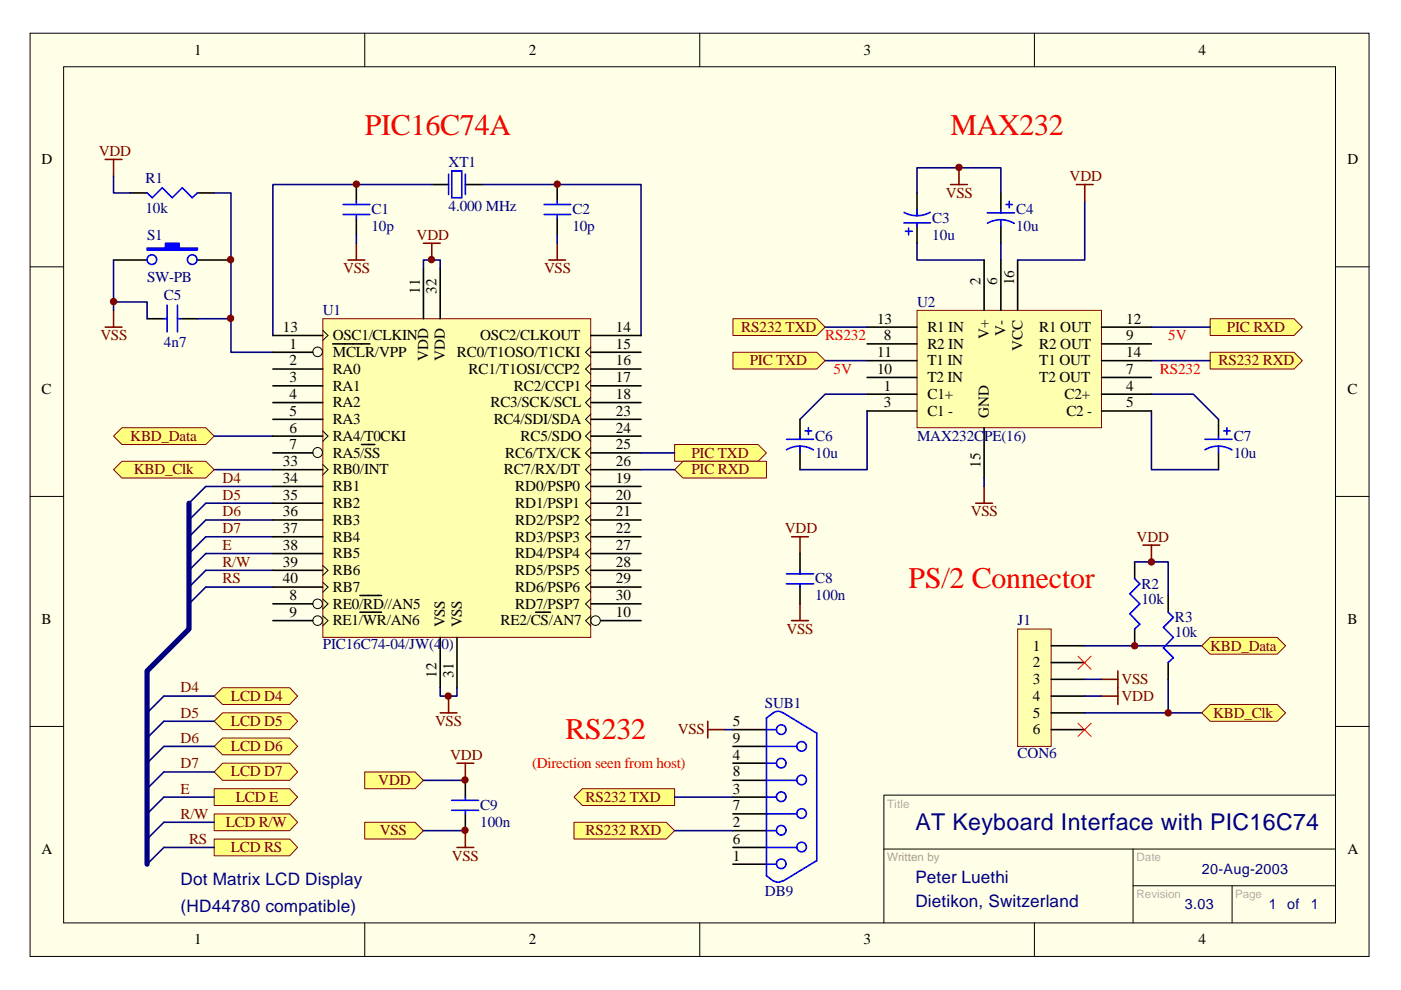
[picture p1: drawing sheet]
<svg xmlns="http://www.w3.org/2000/svg" width="297mm" height="210mm" viewBox="0 0 297 210" stroke-linecap="round" stroke-linejoin="round" font-family="sans-serif">
<path d="M6.4 7h283.9v195.8h-283.9z" fill-rule="evenodd" fill="#ffffe8"/>
<g fill="none" stroke="#000" stroke-width=".21">
<path d="M6.4 7h283.9v195.8h-283.9zM13.5 14.2h269.7v181.5h-269.7zM77.3 7v7.2M148.4 7v7.2M219.3 7v7.2M6.4 56.6h7.1M283.2 56.6h7.1M6.4 105.3h7.1M283.2 105.3h7.1M6.4 154h7.1M283.2 154h7.1M283.2 168.6h-95.8v27.1"/>
<path d="M77.3 195.7v7.1M148.4 195.7v7.1M187.4 180h95.8M219.3 195.7v7.1M240.2 187.8h43M240.2 180v15.7M261.2 187.8v7.9"/>
</g>
<path d="M201.5 39.1h3.6M203.3 35.6v3.5M167.8 113.8h3.6M169.6 113.8v3.6M167.8 131.6h3.6M169.6 128v3.6" fill="none" stroke="#800000" stroke-width=".34"/>
<path d="M194.4 40.9v3.6M194.4 48v3.6M212.2 40.9v3.6M212.2 48v3.6M169.6 88.9v3.6M169.6 96v3.6M258.3 88.9v3.6M258.3 96v3.6M169.6 117.4v3.5M169.6 124.5v3.5" fill="none" stroke="#000" stroke-width=".34"/>
<g fill="none" stroke="#00f" stroke-width=".34">
<path d="M191.6 47.3h5.7M192 49h1.4M192.6 48.4v1.4M194.4 44.5v1.3M194.4 47.3v.7M197.2 45a5.7 5.7 0 0 1-5.5 0M209.3 45.1h5.8M209.4 47.3a5.6 5.6 0 0 1 5.6 .1M212.2 44.5v.6M212.2 46.6v1.4M213.3 43.4h1.4M214 42.7v1.3"/>
<path d="M166.7 93.1h5.8M166.7 95.4a5.6 5.6 0 0 1 5.8 0M169.6 92.5v.6M169.6 94.6v1.4M170.7 91.4h1.4M171.4 90.7v1.4M255.5 93.1h5.7M255.5 95.4a5.6 5.6 0 0 1 5.7 0M258.3 92.5v.6M258.3 94.6v1.4M259.4 91.4h1.4M260.1 90.7v1.4"/>
<path d="M166.7 123.8h5.8M166.7 121.7h5.8M169.6 120.9v.8M169.6 123.8v.7"/>
</g>
<path d="M194.4 40.9v-5.3h17.8v5.3M194.4 51.6v3.5h14.2M212.2 51.6v3.5M183.8 83.6h-8.9l-5.3 5.3M183.8 87.1v12.5h-14.2M244.1 87.1v12.5h14.2M244.1 83.6h8.9l5.3 5.3" fill="none" stroke="#000080" stroke-width=".34"/>
<path d="M256.6 74.7h17.7l1.8 1.8-1.8 1.7h-17.7z" fill-rule="evenodd" fill="#ffff80"/>
<path d="M256.6 74.7h17.7l1.8 1.8-1.8 1.7h-17.7z" fill="none" stroke="#800000" stroke-width=".21"/>
<path d="M174.9 76.5h8.9M244.1 76.5h12.5" fill="none" stroke="#000080" stroke-width=".34"/>
<path d="M194.4 65.8h39.1v24.9h-39.1z" fill-rule="evenodd" fill="#ffffb0"/>
<path d="M194.4 65.8h39.1v24.9h-39.1z" fill="none" stroke="#800000" stroke-width=".21"/>
<g fill="none" stroke="#000" stroke-width=".34">
<path d="M24.1 55.1h7.1M41.9 55.1h7.1M208.6 55.1v10.7M212.2 55.1v10.7M215.8 55.1v10.7M183.8 69.4h10.6M183.8 72.9h10.6M183.8 76.5h10.6M233.5 69.4h10.6M233.5 72.9h10.6M233.5 76.5h10.6M183.8 80h10.6"/>
<path d="M183.8 83.6h10.6M183.8 87.1h10.6M208.6 90.7v10.7M233.5 80h10.6M233.5 83.6h10.6M233.5 87.1h10.6"/>
</g>
<path d="M22.3 33.8h3.6M24.1 33.8v3.6M206.9 106.7h3.5M208.6 103.1v3.6M93.3 151.1h3.6M95.1 147.6v3.5" fill="none" stroke="#800000" stroke-width=".34"/>
<path d="M230 42.7v12.4h-14.2M45.4 99.6h12.5M208.6 101.4v1.7" fill="none" stroke="#000080" stroke-width=".34"/>
<path d="M31.2 52.6h3.9v-1h2.9v1h3.9v.4h-10.7z" fill-rule="evenodd" fill="#00f"/>
<g fill="none" stroke="#00f" stroke-width=".34">
<path d="M31.2 52.6h3.9v-1h2.9v1h3.9v.4h-10.7z"/>
<circle cx="32.2" cy="55" r="1.02"/>
<circle cx="40.8" cy="55" r="1.02"/>
</g>
<path d="M49 55.1v19.6h8.9" fill="none" stroke="#000080" stroke-width=".34"/>
<path d="M228.2 39.1h3.6M230 39.1v3.6" fill="none" stroke="#800000" stroke-width=".34"/>
<path d="M155.4 74.7h17.8l1.7 1.8-1.7 1.7h-17.8z" fill-rule="evenodd" fill="#ffff80"/>
<path d="M155.4 74.7h17.8l1.7 1.8-1.7 1.7h-17.8z" fill="none" stroke="#800000" stroke-width=".21"/>
<path d="M77.3 163.7h10.7l1.8 1.8-1.8 1.7h-10.7z" fill-rule="evenodd" fill="#ffff80"/>
<path d="M77.3 163.7h10.7l1.8 1.8-1.8 1.7h-10.7z" fill="none" stroke="#800000" stroke-width=".21"/>
<path d="M77.3 174.3h10.7l1.8 1.8-1.8 1.8h-10.7z" fill-rule="evenodd" fill="#ffff80"/>
<path d="M77.3 174.3h10.7l1.8 1.8-1.8 1.8h-10.7z" fill="none" stroke="#800000" stroke-width=".21"/>
<path d="M24.1 37.4v3.5h3.5M91.6 39.1h-33.7v32M102.2 39.1h33.7v32M24.1 55.1v10.7M45.4 40.9h3.6v14.2M75.6 49.8v1.8M118.1 49.8v1.8M24.1 64h7.1v3.6M41.9 67.6h7.1M89.8 165.5h8.9M89.8 176.1h8.9" fill="none" stroke="#000080" stroke-width=".34"/>
<path d="M73.8 55.1h3.5M75.6 51.6v3.5M89.8 51.6h3.5M91.6 51.6v3.5M116.4 55.1h3.5M118.1 51.6v3.5M22.3 69.4h3.6M24.1 65.8v3.6M96.9 161.8h3.5M96.9 179.7h3.5M98.7 161.8v3.7M98.7 176.1v3.6" fill="none" stroke="#800000" stroke-width=".34"/>
<path d="M75.6 39.1v3.6M91.6 39.1h3.5M98.7 39.1h3.5M118.1 39.1v3.6M27.6 40.9h3.6M41.9 40.9h3.5M75.6 46.2v3.6M118.1 46.2v3.6M31.2 67.6h3.5M38.3 67.6h3.6M98.7 165.5v3.5M98.7 172.6v3.5" fill="none" stroke="#000" stroke-width=".34"/>
<g fill="none" stroke="#00f" stroke-width=".34">
<path d="M95.1 36.9v4.3M95.8 36.3h2.1v5.6h-2.1zM98.7 36.9v4.3M31.2 40.9l1.1 1 2.1-2.1 2.1 2.1 2.1-2.1 2.2 2.1 1.1-1M72.8 43.4h5.6M72.8 45.5h5.6M75.6 42.7v.7M75.6 45.5v.7M115.3 43.4h5.7M115.3 45.5h5.7M118.1 42.7v.7M118.1 45.5v.7"/>
<path d="M34.7 67.6h.7M35.4 64.7v5.7M37.6 64.7v5.7M37.6 67.6h.7M95.8 171.8h5.7M95.8 169.7h5.7M98.7 169v.7M98.7 171.8v.8"/>
</g>
<circle cx="48.9" cy="55" r=".68" fill="#800000"/>
<circle cx="48.9" cy="55" r=".68" fill="none" stroke="#800000" stroke-width=".21"/>
<circle cx="24.1" cy="63.9" r=".68" fill="#800000"/>
<circle cx="24.1" cy="63.9" r=".68" fill="none" stroke="#800000" stroke-width=".21"/>
<circle cx="48.9" cy="67.5" r=".68" fill="#800000"/>
<circle cx="48.9" cy="67.5" r=".68" fill="none" stroke="#800000" stroke-width=".21"/>
<path d="M215.8 133.4h7.1v24.9h-7.1z" fill-rule="evenodd" fill="#ffffb0"/>
<path d="M215.8 133.4h7.1v24.9h-7.1z" fill="none" stroke="#800000" stroke-width=".21"/>
<path d="M222.9 136.9h7.1M222.9 140.5h7.1M222.9 144h7.1M222.9 147.6h7.1M222.9 151.1h7.1M222.9 154.7h7.1" fill="none" stroke="#000" stroke-width=".34"/>
<path d="M233.5 147.6h3.5M233.5 144h3.5M237 142.3v7.1" fill="none" stroke="#800000" stroke-width=".34"/>
<path d="M230 136.9h24.8M230 144h3.5M230 147.6h3.5M230 151.1h24.8" fill="none" stroke="#000080" stroke-width=".34"/>
<path d="M228.5 139.1l2.8 2.8M231.3 139.1l-2.8 2.8M228.5 153.3l2.8 2.8M231.3 153.3l-2.8 2.8" fill="none" stroke="#f00" stroke-width=".21"/>
<path d="M254.8 136.9l1.8-1.8h14.2l1.8 1.8-1.8 1.8h-14.2z" fill-rule="evenodd" fill="#ffff80"/>
<path d="M254.8 136.9l1.8-1.8h14.2l1.8 1.8-1.8 1.8h-14.2z" fill="none" stroke="#800000" stroke-width=".21"/>
<path d="M254.8 151.1l1.8-1.7h14.2l1.8 1.7-1.8 1.8h-14.2z" fill-rule="evenodd" fill="#ffff80"/>
<path d="M254.8 151.1l1.8-1.7h14.2l1.8 1.7-1.8 1.8h-14.2z" fill="none" stroke="#800000" stroke-width=".21"/>
<path d="M25.9 90.7h17.7l1.8 1.8-1.8 1.7h-17.7l-1.8-1.7z" fill-rule="evenodd" fill="#ffff80"/>
<path d="M25.9 90.7h17.7l1.8 1.8-1.8 1.7h-17.7l-1.8-1.7z" fill="none" stroke="#800000" stroke-width=".21"/>
<path d="M25.9 97.8h17.7l1.8 1.8-1.8 1.8h-17.7l-1.8-1.8z" fill-rule="evenodd" fill="#ffff80"/>
<path d="M25.9 97.8h17.7l1.8 1.8-1.8 1.8h-17.7l-1.8-1.8z" fill="none" stroke="#800000" stroke-width=".21"/>
<path d="M45.4 92.5h12.5" fill="none" stroke="#000080" stroke-width=".34"/>
<circle cx="203.3" cy="35.5" r=".68" fill="#800000"/>
<circle cx="203.3" cy="35.5" r=".68" fill="none" stroke="#800000" stroke-width=".21"/>
<path d="M40.1 106.7v26.7l-8.9 8.9v40.9" fill="none" stroke="#000080" stroke-width="1.1"/>
<path d="M45.4 147.6l1.8-1.8h14.2l1.7 1.8-1.7 1.8h-14.2z" fill-rule="evenodd" fill="#ffff80"/>
<path d="M45.4 147.6l1.8-1.8h14.2l1.7 1.8-1.7 1.8h-14.2z" fill="none" stroke="#800000" stroke-width=".21"/>
<path d="M45.4 167.2h16l1.7 1.8-1.7 1.8h-16z" fill-rule="evenodd" fill="#ffff80"/>
<path d="M45.4 167.2h16l1.7 1.8-1.7 1.8h-16z" fill="none" stroke="#800000" stroke-width=".21"/>
<path d="M45.4 177.9h16l1.7 1.8-1.7 1.8h-16z" fill-rule="evenodd" fill="#ffff80"/>
<path d="M45.4 177.9h16l1.7 1.8-1.7 1.8h-16z" fill="none" stroke="#800000" stroke-width=".21"/>
<path d="M45.4 172.6h16l1.7 1.7-1.7 1.8h-16z" fill-rule="evenodd" fill="#ffff80"/>
<path d="M45.4 172.6h16l1.7 1.7-1.7 1.8h-16z" fill="none" stroke="#800000" stroke-width=".21"/>
<path d="M45.4 152.9l1.8-1.8h14.2l1.7 1.8-1.7 1.8h-14.2z" fill-rule="evenodd" fill="#ffff80"/>
<path d="M45.4 152.9l1.8-1.8h14.2l1.7 1.8-1.7 1.8h-14.2z" fill="none" stroke="#800000" stroke-width=".21"/>
<path d="M47.2 161.8h14.2l1.7 1.9-1.7 1.8h-14.2l-1.8-1.8z" fill-rule="evenodd" fill="#ffff80"/>
<path d="M47.2 161.8h14.2l1.7 1.9-1.7 1.8h-14.2l-1.8-1.8z" fill="none" stroke="#800000" stroke-width=".21"/>
<path d="M45.4 158.3l1.8-1.8h14.2l1.7 1.8-1.7 1.7h-14.2z" fill-rule="evenodd" fill="#ffff80"/>
<path d="M45.4 158.3l1.8-1.8h14.2l1.7 1.8-1.7 1.7h-14.2z" fill="none" stroke="#800000" stroke-width=".21"/>
<g fill="none" stroke="#000080" stroke-width=".34">
<path d="M57.9 103.1h-14.3l-3.5 3.6M57.9 106.7h-14.3l-3.5 3.5M57.9 110.2h-14.3l-3.5 3.6M57.9 113.8h-14.3l-3.5 3.6M57.9 117.4h-14.3l-3.5 3.5M57.9 120.9h-14.3l-3.5 3.6M57.9 124.5h-14.3l-3.5 3.5M45.4 152.9h-10.7l-3.5 3.6M45.4 158.3h-10.7l-3.5 3.5M45.4 147.6h-10.7l-3.5 3.5M45.4 163.7h-10.7l-3.5 3.5M45.4 169h-10.7l-3.5 3.6"/>
<path d="M45.4 174.3h-10.7l-3.5 3.6M45.4 179.7h-10.7l-3.5 3.5"/>
</g>
<path d="M121.7 174.3h19.6l1.7 1.8-1.7 1.8h-19.6z" fill-rule="evenodd" fill="#ffff80"/>
<path d="M121.7 174.3h19.6l1.7 1.8-1.7 1.8h-19.6z" fill="none" stroke="#800000" stroke-width=".21"/>
<g fill="none" stroke="#000" stroke-width=".34">
<path d="M240.6 119.1v3.6M240.6 133.4v3.5M247.7 126.3v3.5M155.4 158.3h7.1M155.4 154.7h7.1M247.7 140.5v3.5M155.4 179.7h7.1M155.4 176.1h7.1M155.4 172.6h7.1M155.4 169h7.1M155.4 165.5h7.1M155.4 161.8h7.1"/>
<path d="M155.4 183.2h7.1"/>
</g>
<g fill="none" stroke="#00f" stroke-width=".34">
<path d="M240.6 122.7l1.1 1.1-2.1 2.1 2.1 2.1-2.1 2.1 2.1 2.2-1.1 1.1M247.7 129.8l1.1 1.1-2.1 2.1 2.1 2.1-2.1 2.2 2.1 2.2-1.1 1M162.5 154.7h2.1M162.5 158.3h6.4M166 151.2a1.66 1.66 0 0 0-2.1-.1l-1.4 1.1v33.5l1.4 1.1M166.1 151.1l7.1 4.4v27l-7.1 4.3M162.5 161.8h2.1M162.5 165.5h6.4M162.5 169h2.1M162.5 172.6h6.4M162.5 176.1h2.1M162.5 179.7h6.4"/>
<path d="M162.5 183.2h2.1M166 186.7a1.66 1.66 0 0 1-2 0"/>
<circle cx="165.6" cy="154.7" r="1.02"/>
<circle cx="170" cy="158.3" r="1.02"/>
<circle cx="165.6" cy="168.9" r="1.02"/>
<circle cx="165.6" cy="161.8" r="1.02"/>
<circle cx="165.6" cy="176" r="1.02"/>
<circle cx="170" cy="172.5" r="1.02"/>
<circle cx="170" cy="165.4" r="1.02"/>
<circle cx="170" cy="179.6" r="1.02"/>
<circle cx="165.6" cy="183.1" r="1.02"/>
</g>
<path d="M240.6 119.1h7.1v7.2M153.6 154.7h1.8M247.7 144v7.1M143 176.1h12.4" fill="none" stroke="#000080" stroke-width=".34"/>
<path d="M242.3 115.6h3.6M244.1 115.6v3.5M150.1 152.9v3.6M150.1 154.7h3.5" fill="none" stroke="#800000" stroke-width=".34"/>
<path d="M68.4 67.6h56.9v67.5h-56.9z" fill-rule="evenodd" fill="#ffffb0"/>
<path d="M68.4 67.6h56.9v67.5h-56.9z" fill="none" stroke="#800000" stroke-width=".21"/>
<g fill="none" stroke="#000" stroke-width=".34">
<path d="M89.8 56.9v10.7M93.3 56.9v10.7M57.9 78.2h10.5M57.9 74.7h8.4M57.9 71.1h10.5M70.6 72.9h7.8M125.3 78.2h10.6M125.3 74.7h10.6M125.3 71.1h10.6M57.9 81.8h10.5M57.9 85.4h10.5M57.9 88.9h10.5"/>
<path d="M57.9 92.5h10.5M57.9 96h8.4M57.9 99.6h10.5M76.7 94.2h2.7M125.3 81.8h10.6M125.3 85.4h10.6M125.3 88.9h10.6M125.3 92.5h10.6M125.3 96h10.6M125.3 99.6h10.6M57.9 103.1h10.5M57.9 106.7h10.5"/>
<path d="M57.9 110.2h10.5M57.9 113.8h10.5M57.9 117.4h10.5M125.3 103.1h10.6M125.3 106.7h10.6M125.3 110.2h10.6M125.3 113.8h10.6M125.3 117.4h10.6M57.9 120.9h10.5M57.9 124.5h10.5M57.9 128h8.4M57.9 131.6h8.4"/>
<path d="M76.3 126.3h4.6M76.3 129.8h4.6M93.3 135.1v10.7M96.9 135.1v10.7M113.6 129.8h3.1M125.3 120.9h10.6M125.3 124.5h10.6M125.3 128h10.6M127.4 131.6h8.5"/>
</g>
<g fill="none" stroke="#000" stroke-width=".21">
<path d="M68.4 70l1.1 1.1-1.1 1M125.3 77.1l-1.2 1.1 1.2 1.1M125.3 73.6l-1.2 1.1 1.2 1M68.4 91.4l1.1 1.1-1.1 1.1M68.4 98.5l1.1 1.1-1.1 1.1M125.3 80.7l-1.2 1.1 1.2 1.1M125.3 84.3l-1.2 1.1 1.2 1.1M125.3 87.8l-1.2 1.1 1.2 1.1M125.3 91.4l-1.2 1.1 1.2 1.1M125.3 94.9l-1.2 1.1 1.2 1.1M125.3 98.5l-1.2 1.1 1.2 1.1M68.4 119.9l1.1 1-1.1 1.1"/>
<path d="M125.3 102l-1.2 1.1 1.2 1.1M125.3 105.7l-1.2 1 1.2 1.1M125.3 109.2l-1.2 1 1.2 1.2M125.3 112.8l-1.2 1 1.2 1.1M125.3 116.3l-1.2 1.1 1.2 1.1M125.3 119.9l-1.2 1 1.2 1.1M68.4 123.5l1.1 1-1.1 1.1M68.4 127l1.1 1-1.1 1.1M68.4 130.6l1.1 1-1.1 1.1M125.3 123.5l-1.2 1 1.2 1.1M125.3 127l-1.2 1 1.2 1.1M125.3 130.6l-1.2 1 1.2 1.1"/>
<circle cx="67.3" cy="74.6" r="1.02"/>
<circle cx="67.3" cy="95.9" r="1.04"/>
<circle cx="67.3" cy="131.6" r="1.02"/>
<circle cx="67.3" cy="128" r="1.02"/>
<circle cx="126.3" cy="131.6" r="1.02"/>
</g>
<circle cx="240.6" cy="136.9" r=".68" fill="#800000"/>
<circle cx="240.6" cy="136.9" r=".68" fill="none" stroke="#800000" stroke-width=".21"/>
<circle cx="247.7" cy="151.1" r=".68" fill="#800000"/>
<circle cx="247.7" cy="151.1" r=".68" fill="none" stroke="#800000" stroke-width=".21"/>
<circle cx="244.1" cy="119.1" r=".68" fill="#800000"/>
<circle cx="244.1" cy="119.1" r=".68" fill="none" stroke="#800000" stroke-width=".21"/>
<circle cx="98.6" cy="165.4" r=".68" fill="#800000"/>
<circle cx="98.6" cy="165.4" r=".68" fill="none" stroke="#800000" stroke-width=".21"/>
<circle cx="98.6" cy="176" r=".68" fill="#800000"/>
<circle cx="98.6" cy="176" r=".68" fill="none" stroke="#800000" stroke-width=".21"/>
<circle cx="118.1" cy="39" r=".68" fill="#800000"/>
<circle cx="118.1" cy="39" r=".68" fill="none" stroke="#800000" stroke-width=".21"/>
<circle cx="75.6" cy="39" r=".68" fill="#800000"/>
<circle cx="75.6" cy="39" r=".68" fill="none" stroke="#800000" stroke-width=".21"/>
<path d="M89.8 56.9v-1.8h3.5v1.8" fill="none" stroke="#000080" stroke-width=".34"/>
<circle cx="91.5" cy="55" r=".68" fill="#800000"/>
<circle cx="91.5" cy="55" r=".68" fill="none" stroke="#800000" stroke-width=".21"/>
<path d="M93.3 145.8v1.8h3.6v-1.8" fill="none" stroke="#000080" stroke-width=".34"/>
<circle cx="95" cy="147.6" r=".68" fill="#800000"/>
<circle cx="95" cy="147.6" r=".68" fill="none" stroke="#800000" stroke-width=".21"/>
<path d="M256.6 67.6h17.7l1.8 1.8-1.8 1.7h-17.7z" fill-rule="evenodd" fill="#ffff80"/>
<path d="M256.6 67.6h17.7l1.8 1.8-1.8 1.7h-17.7z" fill="none" stroke="#800000" stroke-width=".21"/>
<path d="M174.9 69.4h8.9M244.1 69.4h12.5" fill="none" stroke="#000080" stroke-width=".34"/>
<path d="M155.4 67.6h17.8l1.7 1.8-1.7 1.7h-17.8z" fill-rule="evenodd" fill="#ffff80"/>
<path d="M155.4 67.6h17.8l1.7 1.8-1.7 1.7h-17.8z" fill="none" stroke="#800000" stroke-width=".21"/>
<path d="M143 94.2h17.7l1.8 1.8-1.8 1.8h-17.7z" fill-rule="evenodd" fill="#ffff80"/>
<path d="M143 94.2h17.7l1.8 1.8-1.8 1.8h-17.7z" fill="none" stroke="#800000" stroke-width=".21"/>
<path d="M143 99.6l1.8-1.8h17.7v3.6h-17.7z" fill-rule="evenodd" fill="#ffff80"/>
<path d="M143 99.6l1.8-1.8h17.7v3.6h-17.7z" fill="none" stroke="#800000" stroke-width=".21"/>
<path d="M135.9 96h7.1M135.9 99.6h7.1" fill="none" stroke="#000080" stroke-width=".34"/>
<path d="M121.7 169l1.8-1.8h19.5v3.6h-19.5z" fill-rule="evenodd" fill="#ffff80"/>
<path d="M121.7 169l1.8-1.8h19.5v3.6h-19.5z" fill="none" stroke="#800000" stroke-width=".21"/>
<path d="M143 169h12.4" fill="none" stroke="#000080" stroke-width=".34"/>
<g font-size="6.3" fill="#f00">
<text x="77.3" y="28.6">PIC16C74A</text>
<text x="201.5" y="28.6">MAX232</text>
<text x="192.6" y="124.7">PS/2 Connector</text>
<text x="119.9" y="156.7">RS232</text>
</g>
<text font-size="4.9" fill="#000080" x="194.1" y="176">AT Keyboard Interface with PIC16C74</text>
<g font-size="3.6" fill="#000080">
<text x="38.3" y="187.6">Dot Matrix LCD Display</text>
<text x="194.1" y="187.3">Peter Luethi</text>
<text x="38.3" y="193.3">(HD44780 compatible)</text>
<text x="194.1" y="192.3">Dietikon, Switzerland</text>
</g>
<g font-size="3.2">
<text x="41.2" y="11.6">1</text>
<text x="112.1" y="11.6">2</text>
<text x="183.1" y="11.6">3</text>
<text x="254.1" y="11.6">4</text>
<text x="8.8" y="34.8">D</text>
<text x="285.7" y="34.8">D</text>
<text x="89" y="62.2" transform="rotate(-90 89 62.2)">11</text>
<text x="92.6" y="62.2" transform="rotate(-90 92.6 62.2)">32</text>
<text x="207.9" y="60.5" transform="rotate(-90 207.9 60.5)">2</text>
<text x="211.4" y="60.5" transform="rotate(-90 211.4 60.5)">6</text>
<text x="215" y="60.5" transform="rotate(-90 215 60.5)">16</text>
<text x="60" y="70.4">13</text>
<text x="130.6" y="70.4">14</text>
<text x="186" y="68.6">13</text>
<text x="196.6" y="70.4">R1 IN</text>
<text x="209.7" y="71.8" transform="rotate(-90 209.7 71.8)">V+</text>
<text x="213.2" y="71.1" transform="rotate(-90 213.2 71.1)">V-</text>
<text x="220.3" y="70.4">R1 OUT</text>
<text x="238.8" y="68.6">12</text>
<text x="61.4" y="77.5">2</text>
<text x="61.4" y="73.9">1</text>
<text x="70.6" y="75.7">MCLR/VPP</text>
<text x="70.6" y="72.1">OSC1/CLKIN</text>
<text x="90.8" y="76.5" transform="rotate(-90 90.8 76.5)">VDD</text>
<text x="94.3" y="76.5" transform="rotate(-90 94.3 76.5)">VDD</text>
<text x="96.9" y="75.7">RC0/T1OSO/T1CKI</text>
<text x="101.8" y="72.1">OSC2/CLKOUT</text>
<text x="130.6" y="77.5">16</text>
<text x="130.6" y="73.9">15</text>
<text x="186" y="75.7">11</text>
<text x="187.4" y="72.1">8</text>
<text x="196.6" y="73.9">R2 IN</text>
<text x="196.6" y="77.5">T1 IN</text>
<text x="216.8" y="74.4" transform="rotate(-90 216.8 74.4)">VCC</text>
<text x="220.3" y="73.9">R2 OUT</text>
<text x="220.3" y="77.5">T1 OUT</text>
<text x="238.8" y="72.1">9</text>
<text x="238.8" y="75.7">14</text>
<text x="8.8" y="83.5">C</text>
<text x="61.4" y="81">3</text>
<text x="70.6" y="79.3">RA0</text>
<text x="70.6" y="82.8">RA1</text>
<text x="99.3" y="79.3">RC1/T1OSI/CCP2</text>
<text x="108.9" y="82.8">RC2/CCP1</text>
<text x="130.6" y="81">17</text>
<text x="186" y="79.3">10</text>
<text x="187.4" y="82.8">1</text>
<text x="196.6" y="81">T2 IN</text>
<text x="220.3" y="81">T2 OUT</text>
<text x="238.8" y="79.3">7</text>
<text x="238.8" y="82.8">4</text>
<text x="285.7" y="83.5">C</text>
<text x="61.4" y="84.6">4</text>
<text x="61.4" y="88.2">5</text>
<text x="70.6" y="86.4">RA2</text>
<text x="70.6" y="89.9">RA3</text>
<text x="104" y="86.4">RC3/SCK/SCL</text>
<text x="104.7" y="89.9">RC4/SDI/SDA</text>
<text x="130.6" y="84.6">18</text>
<text x="130.6" y="88.2">23</text>
<text x="187.4" y="86.4">3</text>
<text x="196.6" y="84.6">C1+</text>
<text x="196.6" y="88.2">C1 -</text>
<text x="209.7" y="88.6" transform="rotate(-90 209.7 88.6)">GND</text>
<text x="225.7" y="84.6">C2+</text>
<text x="226.1" y="88.2">C2 -</text>
<text x="238.8" y="86.4">5</text>
<text x="61.4" y="91.7">6</text>
<text x="61.4" y="95.3">7</text>
<text x="70.6" y="93.5">RA4/T0CKI</text>
<text x="110.3" y="93.5">RC5/SDO</text>
<text x="130.6" y="91.7">24</text>
<text x="130.6" y="95.3">25</text>
<text x="60" y="98.8">33</text>
<text x="70.6" y="97">RA5/SS</text>
<text x="70.6" y="100.6">RB0/INT</text>
<text x="106.8" y="100.6">RC7/RX/DT</text>
<text x="107.1" y="97">RC6/TX/CK</text>
<text x="130.6" y="98.8">26</text>
<text x="207.9" y="99.2" transform="rotate(-90 207.9 99.2)">15</text>
<text x="60" y="102.4">34</text>
<text x="60" y="105.9">35</text>
<text x="70.6" y="104.2">RB1</text>
<text x="70.6" y="107.7">RB2</text>
<text x="109.2" y="104.2">RD0/PSP0</text>
<text x="109.2" y="107.7">RD1/PSP1</text>
<text x="130.6" y="102.4">19</text>
<text x="130.6" y="105.9">20</text>
<text x="60" y="109.5">36</text>
<text x="60" y="113">37</text>
<text x="70.6" y="111.3">RB3</text>
<text x="109.2" y="111.3">RD2/PSP2</text>
<text x="130.6" y="109.5">21</text>
<text x="130.6" y="113">22</text>
<text x="60" y="116.6">38</text>
<text x="70.6" y="114.8">RB4</text>
<text x="70.6" y="118.4">RB5</text>
<text x="109.2" y="114.8">RD3/PSP3</text>
<text x="109.2" y="118.4">RD4/PSP4</text>
<text x="130.6" y="116.6">27</text>
<text x="60" y="120.2">39</text>
<text x="60" y="123.7">40</text>
<text x="70.6" y="121.9">RB6</text>
<text x="70.6" y="125.5">RB7</text>
<text x="109.2" y="121.9">RD5/PSP5</text>
<text x="109.2" y="125.5">RD6/PSP6</text>
<text x="130.6" y="120.2">28</text>
<text x="130.6" y="123.7">29</text>
<text x="61.4" y="127.3">8</text>
<text x="61.4" y="130.8">9</text>
<text x="70.6" y="129">RE0/RD//AN5</text>
<text x="109.2" y="129">RD7/PSP7</text>
<text x="130.6" y="127.3">30</text>
<text x="130.6" y="130.8">10</text>
<text x="8.8" y="132.3">B</text>
<text x="70.6" y="132.6">RE1/WR/AN6</text>
<text x="94.3" y="133" transform="rotate(-90 94.3 133)">VSS</text>
<text x="97.9" y="133" transform="rotate(-90 97.9 133)">VSS</text>
<text x="106.1" y="132.6">RE2/CS/AN7</text>
<text x="219" y="137.9">1</text>
<text x="285.7" y="132.3">B</text>
<text x="92.6" y="143.7" transform="rotate(-90 92.6 143.7)">12</text>
<text x="96.1" y="143.7" transform="rotate(-90 96.1 143.7)">31</text>
<text x="219" y="141.5">2</text>
<text x="219" y="145">3</text>
<text x="219" y="148.6">4</text>
<text x="155.4" y="153.9">5</text>
<text x="219" y="152.2">5</text>
<text x="219" y="155.7">6</text>
<text x="155.4" y="161">4</text>
<text x="155.4" y="157.5">9</text>
<text x="155.4" y="164.6">8</text>
<text x="155.4" y="171.8">7</text>
<text x="155.4" y="168.2">3</text>
<text x="155.4" y="178.9">6</text>
<text x="155.4" y="175.4">2</text>
<text x="8.8" y="181">A</text>
<text x="155.4" y="182.5">1</text>
<text x="285.7" y="181">A</text>
<text x="41.2" y="200.2">1</text>
<text x="112.1" y="200.2">2</text>
<text x="183.1" y="200.2">3</text>
<text x="254.1" y="200.2">4</text>
</g>
<g font-size="3.2" fill="#800000">
<text x="20.9" y="33">VDD</text>
<text x="200.5" y="41.9">VSS</text>
<text x="226.8" y="38.4">VDD</text>
<text x="88.3" y="50.8">VDD</text>
<text x="72.8" y="57.9">VSS</text>
<text x="115.3" y="57.9">VSS</text>
<text x="157.2" y="70.4">RS232 TXD</text>
<text x="260.1" y="70.4">PIC RXD</text>
<text x="21.3" y="72.1">VSS</text>
<text x="158.9" y="77.5">PIC TXD</text>
<text x="258.3" y="77.5">RS232 RXD</text>
<text x="27.6" y="93.5">KBD_Data</text>
<text x="28.4" y="100.6">KBD_Clk</text>
<text x="146.6" y="97">PIC TXD</text>
<text x="146.6" y="100.6">PIC RXD</text>
<text x="47.2" y="105.9">D5</text>
<text x="47.2" y="102.4">D4</text>
<text x="47.2" y="113">D7</text>
<text x="47.2" y="109.5">D6</text>
<text x="166.4" y="113">VDD</text>
<text x="205.9" y="109.5">VSS</text>
<text x="47.2" y="116.6">E</text>
<text x="241" y="114.8">VDD</text>
<text x="47.2" y="120.2">R/W</text>
<text x="47.2" y="123.7">RS</text>
<text x="166.7" y="134.4">VSS</text>
<text x="256.6" y="137.9">KBD_Data</text>
<text x="38.3" y="146.8">D4</text>
<text x="49" y="148.6">LCD D4</text>
<text x="237.8" y="148.6">VDD</text>
<text x="237.8" y="145">VSS</text>
<text x="38.3" y="152.2">D5</text>
<text x="49" y="153.9">LCD D5</text>
<text x="92.2" y="153.9">VSS</text>
<text x="143.7" y="155.7">VSS</text>
<text x="257.2" y="152.2">KBD_Clk</text>
<text x="38.3" y="157.5">D6</text>
<text x="49" y="159.3">LCD D6</text>
<text x="95.4" y="161">VDD</text>
<text x="38.3" y="162.8">D7</text>
<text x="49" y="164.6">LCD D7</text>
<text x="80.2" y="166.5">VDD</text>
<text x="38.3" y="168.2">E</text>
<text x="38.3" y="173.6">R/W</text>
<text x="50" y="170">LCD E</text>
<text x="124.1" y="170">RS232 TXD</text>
<text x="40.1" y="178.9">RS</text>
<text x="47.9" y="175.4">LCD R/W</text>
<text x="80.5" y="177.1">VSS</text>
<text x="124.1" y="177.1">RS232 RXD</text>
<text x="49" y="180.7">LCD RS</text>
<text x="95.8" y="182.5">VSS</text>
</g>
<g font-size="3.2" fill="#000080">
<text x="95.1" y="35.5">XT1</text>
<text x="30.8" y="38.7">R1</text>
<text x="30.8" y="45.1">10k</text>
<text x="78.8" y="45.5">C1</text>
<text x="95.1" y="44.7">4.000 MHz</text>
<text x="121.4" y="45.5">C2</text>
<text x="197.6" y="47.3">C3</text>
<text x="215.4" y="45.5">C4</text>
<text x="31.2" y="50.8">S1</text>
<text x="78.8" y="49">10p</text>
<text x="121.4" y="49">10p</text>
<text x="197.6" y="50.8">10u</text>
<text x="215.4" y="49">10u</text>
<text x="31.2" y="59.7">SW-PB</text>
<text x="34.7" y="63.6">C5</text>
<text x="194.4" y="65">U2</text>
<text x="68.4" y="66.8">U1</text>
<text x="34.7" y="73.6">4n7</text>
<text x="172.8" y="93.5">C6</text>
<text x="194.4" y="93.5">MAX232CPE(16)</text>
<text x="261.6" y="93.5">C7</text>
<text x="172.8" y="97">10u</text>
<text x="261.6" y="97">10u</text>
<text x="172.8" y="123.7">C8</text>
<text x="242" y="124.8">R2</text>
<text x="172.8" y="127.3">100n</text>
<text x="242" y="128">10k</text>
<text x="249.1" y="131.9">R3</text>
<text x="68.4" y="137.6">PIC16C74-04/JW(40)</text>
<text x="215.8" y="132.6">J1</text>
<text x="249.1" y="135.1">10k</text>
<text x="162.2" y="150">SUB1</text>
<text x="215.8" y="160.7">CON6</text>
<text x="101.8" y="171.8">C9</text>
<text x="101.8" y="175.4">100n</text>
<text x="162.2" y="189.9">DB9</text>
</g>
<g font-size="3.2" fill="#f00">
<text x="174.9" y="72.1">RS232</text>
<text x="247.7" y="72.1">5V</text>
<text x="176.7" y="79.3">5V</text>
<text x="245.9" y="79.3">RS232</text>
<text x="112.8" y="162.8">(Direction seen from host)</text>
</g>
<g font-size="3" fill="#000080">
<text x="254.8" y="185.3">20-Aug-2003</text>
<text x="251.2" y="192.8">3.03</text>
<text x="269" y="192.8">1</text>
<text x="272.9" y="192.8">of</text>
<text x="277.9" y="192.8">1</text>
</g>
<g font-size="2.5" fill="#baada4">
<text x="188.1" y="171.3">Title</text>
<text x="241" y="182.6">Date</text>
<text x="241" y="190.4">Revision</text>
<text x="261.9" y="190.4">Page</text>
</g>
<text font-size="2.5" fill="#a6968d" x="188.1" y="182.6">Written by</text>
</svg>
